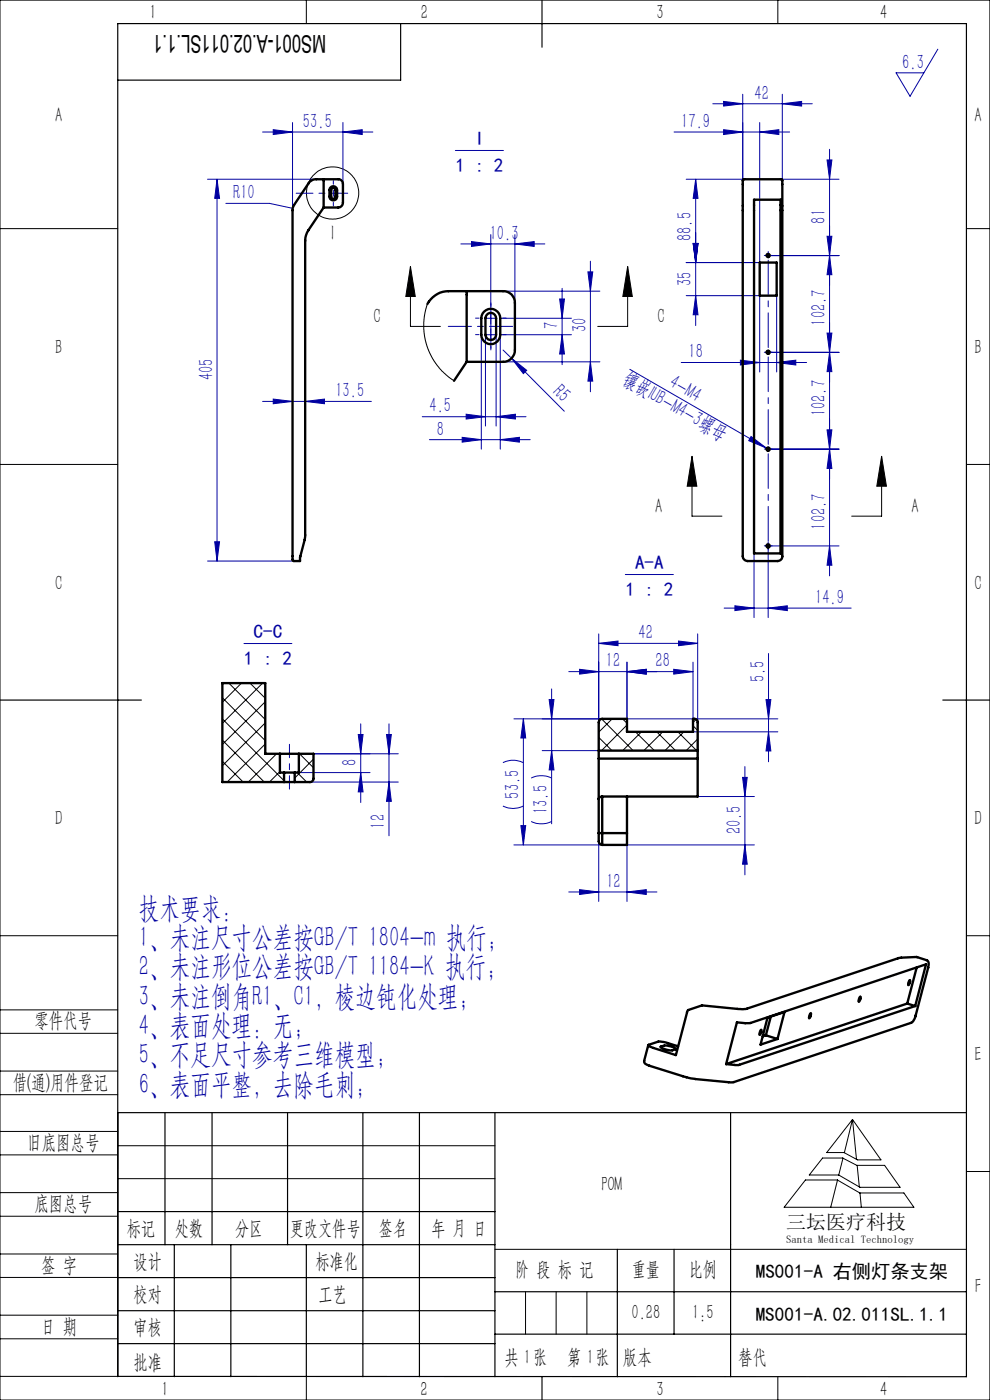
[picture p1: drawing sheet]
<svg xmlns="http://www.w3.org/2000/svg" width="210mm" height="297mm" viewBox="0 0 210 297" stroke-linecap="round" stroke-linejoin="round" font-family="sans-serif">
<g fill="none" stroke="#000" stroke-width=".21">
<path d="M0 0h210v297h-210zM65 0v5M165 0v5M0 48.5h25M87.1 56.5l1 6.4h-2zM87.1 56.5v12.7h6.3M133.1 56.5l1 6.4h-2zM133.1 56.5v12.7h-6.3M162.6 54.3a.4 .4 0 0 1 .3-.5 .4 .4 0 0 1 .4 .5 .4 .4 0 0 1-.5 .3M205 48.5h5M162.6 74.9a.4 .4 0 0 1 .3-.6 .4 .4 0 0 1 .4 .5 .4 .4 0 0 1-.5 .3M0 98.5h25"/>
<path d="M146.8 96.8l1 6.3h-2zM146.8 96.8v12.7h6.3M162.6 95.4a.4 .4 0 0 1 .3-.5 .4 .4 0 0 1 .4 .4 .4 .4 0 0 1-.5 .4M187 96.8l1 6.3h-2zM187 96.8v12.7h-6.3M205 98.5h5M162.6 115.9a.4 .4 0 0 1 .3-.5 .4 .4 0 0 1 .4 .4 .4 .4 0 0 1-.5 .4M0 198.5h25M205 198.5h5M0 214.2h25M0 219.2h25M161.4 218.4h.1a1.22 1.22 0 0 1-.4 1.2l-.1-.3z"/>
<path d="M171.9 214.9l.1-.1a1.17 1.17 0 0 1-.4 1.3v-.5zM182.5 211.3a.87 .87 0 0 1-.3 1.2v.1a1.22 1.22 0 0 1 .3-1.3zM193 207.9v-.1a1.07 1.07 0 0 1-.4 1.3v-.5zM0 232.2h25M0 227.2h25M25 236v56h-25M180.8 237.5l6.1 8.6h-5l-2.9-1.6h-3.6zM180.8 237.5l-1.7 7M180.8 237.5l.9 8.5M0 245h25M0 240h25M0 258h25"/>
<path d="M0 253h25M25 243.1h80M25 250h80M170.9 250.3h6.7l4.8 2.8h9.3l2.2 3h-27.6zM174.5 245.7h4.3l3 1.5h5.8l3.3 4.7h-8.5l-4.5-2.6h-6.2zM177.7 250.3l-1.5 5.8M178.8 245.7l-.9 3.6M181.8 247.2l.5 4.6M182.4 253.1l.3 3M205 248.5h5M0 271h25M0 266h25"/>
<path d="M0 279h25M105 265h100M111.5 274v9M118 274v9M124.5 274v9M0 284h25M65 292.1v4.9M153.7 292h.1M165 292v5"/>
<circle cx="70.5" cy="40.9" r="5.6"/>
</g>
<g fill="none" stroke="#0000a0" stroke-width=".21">
<path d="M157.6 20v24.6M165.9 20v19.1M198.9 10.4l-5.9 10-2.9-5h5.9M44 38h23.1M46 38v81M46 38l.6 4.1h-1.1zM55.7 28h23.4M58 27.5l4.1 .5-4.1 .5zM62.1 26v18.6M72.7 28l4.1-.5v1zM72.7 26v13M96.6 31.9h10.2"/>
<path d="M143 28h24.5M145.6 38h12.3M147.6 38l.5 4.1h-1.1zM147.6 38v31.1M151.2 22h21.1M153.5 27.5l4.1 .5-4.1 .5zM153.5 21.5l4.1 .5-4.1 .5zM161.1 28l4.1-.5v1zM161.1 26v29.7h-15.5M165.7 38h12.3M165.9 22l4.1-.5v1zM175.4 33.9h1.1l-.5 4.1z"/>
<path d="M176 31.7v90.5M47.9 43.1h9.2l5 1.1M97.8 51.7h17.8M100 51.3l4.1 .4-4.1 .6zM104.1 49.8v14.8M109.2 51.7l4.1-.4v1zM109.2 49.8v14.5M124.7 57.7h1l-.5 4.1zM125.2 55.4v27.7M147 51.6h1.1l-.5 4.1zM162.9 54.2h15.1M175.4 50.1h1.1l-.5 4.1z"/>
<path d="M176 54.2l.5 4.1h-1.1zM102.1 71v24.3M102.9 67.5h2.4M102.9 71h2.4M103 71v19.4M104.1 66.2v2.6M104.1 69.8v2.4M105.2 71v19.4M106.1 67.5h15.1M106.7 61.8h20.5M106.7 76.8h20.5M106.7 74.3l1.8 1.7"/>
<path d="M108.5 76l3.2 2.6-.7 .7zM108.5 76l11.2 11.2M118.7 63.4h1l-.5 4.1zM119.2 71l.5 4.1h-1zM119.2 61.2v16.2M121.2 71h-15.1v24.3M125.2 76.8l.5 4.1h-1zM133.6 78.3l29 16.8M144.5 76.9h26.6M145.6 62.7h15.5v16.2M147.6 62.7l.5 4.1h-1.1zM157.1 76.4l4 .5-4 .5z"/>
<path d="M162.9 74.8h15.1M164.7 76.9l4.1-.5v1zM164.7 62.7v16.2M175.4 70.7h1.1l-.5 4.1zM176 74.8l.5 4h-1.1zM55.7 85.2h23.1M58 84.7l4.1 .5-4.1 .5zM64.7 85.2l4.1-.5v1zM89.6 88.4h22M91.1 93.3h21.4M98 92.8l4.1 .5-4.1 .5zM98.9 87.9l4.1 .5-4.1 .5z"/>
<path d="M105.2 88.4l4.1-.5v1zM106.1 93.3l4.1-.5v1zM159.3 92.6l3.3 2.5-3.8-1.6zM162.6 95.1l.7 .4M162.9 95.3h15.1M175.4 91.2h1.1l-.5 4.1zM176 95.3l.5 4.1h-1.1zM44 119h18.3M45.5 114.9h1.1l-.6 4.1zM159.9 117.4v13.6M162.5 115.8h15.5M162.9 115v16"/>
<path d="M176 115.8l.5 4.1h-1.1zM51.8 136.5h10.1M127 136.5l4.1-.5v1zM127 136.5h21M127 134.5v26.4M132.6 121.9h10.2M143.9 136l4.1 .5-4.1 .5zM148 134.5v26.4M153.6 129h27M155.9 128.5l4 .5-4 .5zM162.9 129l4.1-.5v1zM163 138.6v23"/>
<path d="M66.5 159.9h18M76 155.8h1l-.5 4.1zM76.5 153.6v16.6M82 155.8h1l-.5 4.1zM82.5 153.6v23.7M109 152.5h18.7M111 152.5l.5 4.1h-1zM111 152.5v26.7M115 159.2h12M116.5 148.4h1l-.5 4.1zM117 159.2l.5 4.1h-1zM117 146.2v28.6"/>
<path d="M122.9 142l4.1 .5-4.1 .5zM133 142.5l4.1-.5v1zM133 140.5v12h32M142.9 142l4.1 .5-4.1 .5zM147 140.5v12M147 142.5h-26.4M147 155.3h18M162.5 148.4h1l-.5 4.1zM163 155.3l.5 4h-1zM63.4 163.9h15.1M65.8 165.9h18.7M76.5 163.9l.5 4.1h-1z"/>
<path d="M82.5 165.9l.5 4.1h-1zM106.7 171a4.7 4.7 0 0 0 4.3 0M106.7 161.8l.3-.1a4.9 4.9 0 0 1 4 .1M109 179.2h18.7M110.5 175.2h1l-.5 4zM112.7 174.3a5 5 0 0 0 4.3 0M112.7 165.1a5 5 0 0 1 4.3 0M127 176.7v14.5M148 169h12M157.5 164.9h1l-.5 4.1zM158 179.2l.5 4.1h-1zM158 162.6v23"/>
<path d="M160 179.2h-27v12M120.6 189.2h18.7M122.9 188.7l4.1 .5-4.1 .6zM133 189.2l4.1-.5v1.1z"/>
</g>
<g fill="none" stroke="#0000a0" stroke-width=".21" stroke-dasharray="30.5 1.3 1.3 1.3">
<path d="M162.5 54.2h-.4M163 54.2v-.5M163 54.2h-.5M163 54.2v.5M163 54.2h.5M163 53.7v-.3M163.5 54.2h.3M101.6 67.5h-.7M101.6 71h-.7M104.1 65v-.8M104.1 70v.7M104.1 68.5v-.8"/>
<path d="M104.1 73.5v.7M106.6 67.5h.8M106.6 71h.8M162.5 74.7h-.4M163 74.7v-.5M163 74.7h-.5M163 74.7v.5M163 74.7h.5M163.5 74.7h.3M162.5 95.3h-.4M163 95.3v-.5M163 95.3h-.5"/>
<path d="M163 95.3v.5M163 95.3h.5M163.5 95.3h.3M162.5 115.8h-.4M163 116.3v.3M163.5 115.8h.3"/>
</g>
<path d="M104.1 73.9v-9.3" fill="none" stroke="#0000a0" stroke-width=".21" stroke-dasharray="30.5 1.3 1.3 1.3" stroke-dashoffset="27.7"/>
<path d="M108.7 69.2h-13.6" fill="none" stroke="#0000a0" stroke-width=".21" stroke-dasharray="30.5 1.3 1.3 1.3" stroke-dashoffset="25.6"/>
<path d="M70.7 43.7v-5.4" fill="none" stroke="#0000a0" stroke-width=".21" stroke-dasharray="30.5 1.3 1.3 1.3" stroke-dashoffset="29.7"/>
<path d="M73.8 41h-11" fill="none" stroke="#0000a0" stroke-width=".21" stroke-dasharray="30.5 1.3 1.3 1.3" stroke-dashoffset="26.9"/>
<path d="M61.4 167.4v-9.5" fill="none" stroke="#0000a0" stroke-width=".21" stroke-dasharray="30.5 1.3 1.3 1.3" stroke-dashoffset="27.6"/>
<g fill="none" stroke="#000" stroke-width=".25">
<path d="M85 5v12h-60M115 0v10M0 148.5h30M200 148.5h10M25 236h180M35 236v28.1M45 236v28.1M61 236v28.1M77 236v56.1M89 236v56.1M105 236v56.1M155 236v56.1"/>
<path d="M25 257h80M25 264.1h80M25 271h80M25 278.1h80M37 264.1v28M49 264.1v28M65 264.1v28M105 274h100M131 265v27.1M143 265v18M25 292l180 .1v-287.1h-180v287.1M25 285h80"/>
<path d="M105 283h100M115 292v5"/>
</g>
<path d="M163 73.7v-18.5M163 94.3v-18.6M163 114.8v-18.5" fill="none" stroke="#0000a0" stroke-width=".21" stroke-dasharray="30.5 1.3 1.3 1.3" stroke-dashoffset="23.1"/>
<g fill="#000">
<path d="M133.1 56.5l1 6.4h-2zM87.1 56.5l1 6.4h-2z"/>
<path d="M187 96.8l1 6.3h-2zM146.8 96.8l1 6.3h-2z"/>
</g>
<g fill="#0000a0">
<path d="M159.3 92.6l3.3 2.5-3.8-1.6z"/>
<path d="M108.5 76l3.2 2.6-.7 .7z"/>
<path d="M142.9 142l4.1 .5-4.1 .5zM133 142.5l4.1-.5v1z"/>
<path d="M153.5 27.5l4.1 .5-4.1 .5zM161.1 28l4.1-.5v1z"/>
<path d="M155.9 128.5l4 .5-4 .5zM162.9 129l4.1-.5v1z"/>
<path d="M153.5 21.5l4.1 .5-4.1 .5zM165.9 22l4.1-.5v1z"/>
<path d="M58 27.5l4.1 .5-4.1 .5zM72.7 28l4.1-.5v1zM58 84.7l4.1 .5-4.1 .5zM64.7 85.2l4.1-.5v1zM100 51.3l4.1 .4-4.1 .6zM109.2 51.7l4.1-.4v1z"/>
<path d="M98.9 87.9l4.1 .5-4.1 .5zM105.2 88.4l4.1-.5v1zM98 92.8l4.1 .5-4.1 .5zM106.1 93.3l4.1-.5v1z"/>
<path d="M158 179.2l.5 4.1h-1zM157.5 164.9h1l-.5 4.1z"/>
<path d="M163 155.3l.5 4h-1zM162.5 148.4h1l-.5 4.1zM110.5 175.2h1l-.5 4zM111 152.5l.5 4.1h-1z"/>
<path d="M76.5 163.9l.5 4.1h-1zM76 155.8h1l-.5 4.1z"/>
<path d="M116.5 148.4h1l-.5 4.1zM117 159.2l.5 4.1h-1z"/>
<path d="M175.4 33.9h1.1l-.5 4.1zM176 54.2l.5 4.1h-1.1zM175.4 50.1h1.1l-.5 4.1zM176 74.8l.5 4h-1.1zM175.4 70.7h1.1l-.5 4.1zM176 95.3l.5 4.1h-1.1zM175.4 91.2h1.1l-.5 4.1zM176 115.8l.5 4.1h-1.1zM147.6 38l.5 4.1h-1.1zM147 51.6h1.1l-.5 4.1zM147 51.6h1.1l-.5 4.1zM147.6 62.7l.5 4.1h-1.1zM82 155.8h1l-.5 4.1zM82.5 165.9l.5 4.1h-1z"/>
<path d="M46 38l.6 4.1h-1.1zM45.5 114.9h1.1l-.6 4.1zM118.7 63.4h1l-.5 4.1zM119.2 71l.5 4.1h-1zM124.7 57.7h1l-.5 4.1zM125.2 76.8l.5 4.1h-1z"/>
<path d="M122.9 142l4.1 .5-4.1 .5zM133 142.5l4.1-.5v1zM122.9 188.7l4.1 .5-4.1 .6zM133 189.2l4.1-.5v1.1zM127 136.5l4.1-.5v1zM143.9 136l4.1 .5-4.1 .5z"/>
<path d="M157.1 76.4l4 .5-4 .5zM164.7 76.9l4.1-.5v1z"/>
</g>
<g fill="none" stroke="#000" stroke-width=".5">
<path d="M65.8 38.5l1.1-.5h4.9a.96 .96 0 0 1 .9 1v4a1.02 1.02 0 0 1-.9 1h-3.1l-3.3 4.9a4.1 4.1 0 0 0-.7 2.2v62.8l-1.1 4.3v.8h-1.3l-.2-.2v-74.5l.3-.8zM68.7 38v6M70.1 39.8a.8 .8 0 0 1 .9-.2 .8 .8 0 0 1 .5 .7v1.4a.81 .81 0 0 1-.8 .8 .81 .81 0 0 1-.8-.8v-1.4zM157.7 38.1l8.1-.1 .1 .2v79.8a1.02 1.02 0 0 1-.9 1h-6.4a1.09 1.09 0 0 1-1-1v-79.8zM70.3 40l.5-.1 .3 .2 .1 1.6a.46 .46 0 0 1-.5 .5 .46 .46 0 0 1-.5-.5zM159.9 42.4h5.7v75h-5.7zM161.1 55.7h3.6v7h-3.6zM90.7 64.5a5.2 5.2 0 0 1 4.4-2.7h11.6a2.41 2.41 0 0 1 2.5 2.5v10a2.47 2.47 0 0 1-2.5 2.5h-7.7M99 61.8v15M99 76.8l-2.7 4M102.7 66.1a2 2 0 0 1 2.2-.4 2 2 0 0 1 1.2 1.8v3.5a2.01 2.01 0 0 1-2 2 2.01 2.01 0 0 1-2-2v-3.5l.1-.5zM103.3 66.8a1.12 1.12 0 0 1 1.2-.4 1.12 1.12 0 0 1 .7 1.1v3.5a1.13 1.13 0 0 1-1.1 1.1 1.13 1.13 0 0 1-1.1-1.1v-3.5z"/>
<path d="M59.4 159.9h4M59.4 159.9v4h.9M59.4 159.9h-3.1v-15h-9.1v21h13.1M63.4 159.9h3.1v5.4l-.2 .4-.4 .2h-3.4M63.4 159.9v4h-.9M127 159.2v-6a.72 .72 0 0 1 .7-.7h5.3v2.8h14v-2.8a.76 .76 0 0 1 1 .7v6M127 159.2v1.7M127 159.2h21M148 159.2v1.7M60.3 163.9h2.2M60.3 165.9h2.2M60.3 163.9v2"/>
<path d="M62.5 163.9v2M127 176.7v1.3a.95 .95 0 0 0 .7 1.2M127 176.7h.7M127 160.9v15.8M127 160.9h21M127.7 169h-.1a.56 .56 0 0 0-.6 .5M127.7 176.7v2.5M127.7 176.7h5.3M127.7 169v7.7M133 176.7v2.5h-5.3M133 169v7.7M148 160.9v8.1h-20.3"/>
<path d="M161.4 218.5l.1 .1-.3 .9-.1-.1zM162.5 219.6l2.4 .8M162.5 219.6l-.7 .2M162.8 215.9l3.6-1.2-1.5 5.7-3.6 1.2zM163.5 215.6l-1 4M171.9 215h.1a.93 .93 0 0 1-.4 1zM182.5 211.5a.93 .93 0 0 1-.4 1zM192.4 212.9l-38.4 12.8M192.4 212.9l1.7 .5M193 207.9v.1a.91 .91 0 0 1-.3 .9zM194.1 213.4l-37.4 12.6-2.7-.3M194.1 213.4l2.3-8.8-37.2 12.4-2.9-.1-2.3 8.8"/>
<path d="M194.5 205.2l-2.1 7.7M196.9 205.3l-2.7 10.3-.5 1.1-.3 .3-38 12.6-8.9-.8-8.8-2.7a1.17 1.17 0 0 1-1-1M196.9 205.3v-.1a1.15 1.15 0 0 0-.4-1.5l-2-.7-3.9 .2-32.3 10.8-1.6 .1-7.8-.8-2.9 1-.3 .4-2.3 9.1-4.8-1.5-.7-.3-.4-.3 2.4-.8 1.5 .3 2.4 .8M196.9 205.3h-.1M137.5 221.7l-.9 3.4M140.2 222a3.8 3.8 0 0 1 3.1 .4l.1 .1a3.3 3.3 0 0 1-3.2-.3z"/>
<circle cx="162.9" cy="54.2" r=".33"/>
<circle cx="162.9" cy="74.7" r=".33"/>
<circle cx="162.9" cy="95.3" r=".33"/>
<circle cx="162.9" cy="115.8" r=".33"/>
</g>
<g fill="none" stroke="#000" stroke-width=".21">
<path d="M90.7 64.5l-.6 1.9-.2 1.9 .1 2.9 .6 2.4 1.1 2.3 1.4 2.1 1.8 1.8 1.4 1M47.2 157l8.9 8.9M47.2 152.5l13.1 13.1M47.2 148l9.1 9.1M48.5 144.9l7.8 7.7M51.2 144.9l-4 4.1M53 144.9l3.3 3.2M55.7 144.9l-8.5 8.6M56.3 148.9l-9.1 9M56.3 153.3l-9.1 9.2M56.3 157.8l-8.1 8.1M58.7 159.9l-6 6"/>
<path d="M59.1 159.9l.3 .4M63.5 159.9l3 3M127 156.4l2.8 2.8M127.6 152.5l6.7 6.7M129.9 152.5l-2.9 2.8M132 152.5l1 .9M133 153.8l-5.4 5.4M134.8 155.3l4 3.9M136.1 155.3l-4 3.9M139.3 155.3l4 3.9M140.6 155.3l-4 3.9M143.8 155.3l4 3.9"/>
<path d="M145.1 155.3l-4.1 3.9M147 153.9l1 1.1M147.7 152.6l-.7 .7M148 156.8l-2.4 2.4M47.2 161.5l4.4 4.4M59.4 163.7l-2.3 2.2M63 163.9l2.1 2M66.5 161l-4 4.1"/>
</g>
<g font-size="6.3" fill="#0000a0">
<text x="29.5" y="194.7">技术要求：</text>
<text x="29.5" y="200.9">1、未注尺寸公差按GB/T 1804-m 执行；</text>
<text x="29.5" y="207.1">2、未注形位公差按GB/T 1184-K 执行；</text>
<text x="29.5" y="213.4">3、未注倒角R1、C1，棱边钝化处理；</text>
<text x="29.5" y="219.6">4、表面处理：无；</text>
<text x="29.5" y="225.8">5、不足尺寸参考三维模型；</text>
<text x="29.5" y="232">6、表面平整，去除毛刺;</text>
</g>
<text font-size="5.2" x="69.2" y="7.3" transform="rotate(-180 69.2 7.3)">MS001-A.02.011SL.1.1</text>
<g font-size="4.4" fill="#010000">
<text x="31.7" y="4.1">1</text>
<text x="89.2" y="4.1">2</text>
<text x="139.2" y="4.1">3</text>
<text x="186.7" y="4.1">4</text>
<text x="156.6" y="289.5">替代</text>
</g>
<g font-size="4.4" fill="#0000a0">
<text x="191.4" y="14.5">6.3</text>
<text x="160.1" y="21.1">42</text>
<text x="64.3" y="27.1">53.5</text>
<text x="144.5" y="27.1">17.9</text>
<text x="49.5" y="42.2">R10</text>
<text x="175.1" y="47.4" transform="rotate(-90 175.1 47.4)">81</text>
<text x="103.9" y="50.9">10.3</text>
<text x="146.7" y="51.2" transform="rotate(-90 146.7 51.2)">88.5</text>
<text x="146.7" y="60.7" transform="rotate(-90 146.7 60.7)">35</text>
<text x="118.4" y="69.7" transform="rotate(-90 118.4 69.7)">7</text>
<text x="124.4" y="70.5" transform="rotate(-90 124.4 70.5)">30</text>
<text x="175.1" y="69.1" transform="rotate(-90 175.1 69.1)">102.7</text>
<text x="146" y="76">18</text>
<text x="45.2" y="80.6" transform="rotate(-90 45.2 80.6)">405</text>
<text x="117.1" y="83.4" transform="rotate(45 117.1 83.4)">R5</text>
<text x="131.9" y="81.3" transform="rotate(30 131.9 81.3)">镶嵌I</text>
<text x="141.8" y="82" transform="rotate(30 141.8 82)">4-M4</text>
<text x="71.1" y="84.3">13.5</text>
<text x="91.1" y="87.5">4.5</text>
<text x="137.6" y="84.6" transform="rotate(30 137.6 84.6)">UB-M4-3螺母</text>
<text x="175.1" y="88.3" transform="rotate(-90 175.1 88.3)">102.7</text>
<text x="92.6" y="92.4">8</text>
<text x="175.1" y="112.4" transform="rotate(-90 175.1 112.4)">102.7</text>
<text x="172.9" y="128.1">14.9</text>
<text x="135.4" y="135.6">42</text>
<text x="128.5" y="141.6">12</text>
<text x="139" y="141.6">28</text>
<text x="162.2" y="144.8" transform="rotate(-90 162.2 144.8)">5.5</text>
<text x="75.7" y="162.4" transform="rotate(-90 75.7 162.4)">8</text>
<text x="110.1" y="169.4" transform="rotate(-90 110.1 169.4)">53.5</text>
<text x="116.1" y="172.7" transform="rotate(-90 116.1 172.7)">13.5</text>
<text x="81.7" y="175.8" transform="rotate(-90 81.7 175.8)">12</text>
<text x="157.2" y="177" transform="rotate(-90 157.2 177)">20.5</text>
<text x="128.6" y="188.3">12</text>
</g>
<g font-size="4.4">
<text x="11.7" y="25.9">A</text>
<text x="206.7" y="25.9">A</text>
<text x="70.3" y="50.9">I</text>
<text x="79.2" y="68.6">C</text>
<text x="139.5" y="68.6">C</text>
<text x="11.7" y="75.1">B</text>
<text x="206.7" y="75.1">B</text>
<text x="138.9" y="108.8">A</text>
<text x="193.4" y="108.8">A</text>
<text x="11.7" y="125.1">C</text>
<text x="206.7" y="125.1">C</text>
<text x="11.7" y="175.1">D</text>
<text x="206.7" y="175.1">D</text>
<text x="7.3" y="217.9">零件代号</text>
<text x="206.7" y="225.1">E</text>
<text x="2.7" y="231">借(通)用件登记</text>
<text x="5.8" y="243.7">旧底图总号</text>
<text x="7.3" y="256.8">底图总号</text>
<text x="127.6" y="252.6">POM</text>
<text x="26.9" y="261.9">标记</text>
<text x="37.1" y="261.9">处数</text>
<text x="49.9" y="261.9">分区</text>
<text x="61.5" y="261.9">更改文件号</text>
<text x="80.4" y="261.9">签名</text>
<text x="91.5" y="261.9">年 月 日</text>
<text x="8.7" y="269.8">签 字</text>
<text x="28.3" y="268.9">设计</text>
<text x="66.9" y="268.9">标准化</text>
<text x="109.3" y="270.8">阶 段 标 记</text>
<text x="134" y="270.8">重量</text>
<text x="146.1" y="270.8">比例</text>
<text x="206.8" y="274.4">F</text>
<text x="28.3" y="276">校对</text>
<text x="67.6" y="276">工艺</text>
<text x="134" y="279.8">0.28</text>
<text x="146.8" y="279.8">1:5</text>
<text x="8.7" y="282.9">日 期</text>
<text x="28.3" y="283">审核</text>
<text x="28.3" y="290.4">批准</text>
<text x="107" y="289.5">共 张</text>
<text x="111.1" y="289.5">1</text>
<text x="120.3" y="289.5">第 张</text>
<text x="124.5" y="289.5">1</text>
<text x="132.1" y="289.5">版本</text>
<text x="34.2" y="296.1">1</text>
<text x="89.2" y="296.2">2</text>
<text x="139.2" y="296.2">3</text>
<text x="186.7" y="296.2">4</text>
</g>
<text font-size="4.2" x="166.8" y="260.7">三坛医疗科技</text>
<g font-size="4.1" fill="#0000a0">
<text x="100.7" y="30.7">I</text>
<text x="96.6" y="36.4">1 : 2</text>
<text x="134.7" y="120.7">A-A</text>
<text x="132.7" y="126.4">1 : 2</text>
<text x="53.8" y="135.3">C-C</text>
<text x="51.8" y="141">1 : 2</text>
</g>
<g font-size="4.1">
<text x="160.3" y="271.1">MS001-A 右侧灯条支架</text>
<text x="160.3" y="280.2">MS001-A.02.011SL.1.1</text>
</g>
<text font-size="2.3" x="166.8" y="263.6">Santa Medical Technology</text>
</svg>
